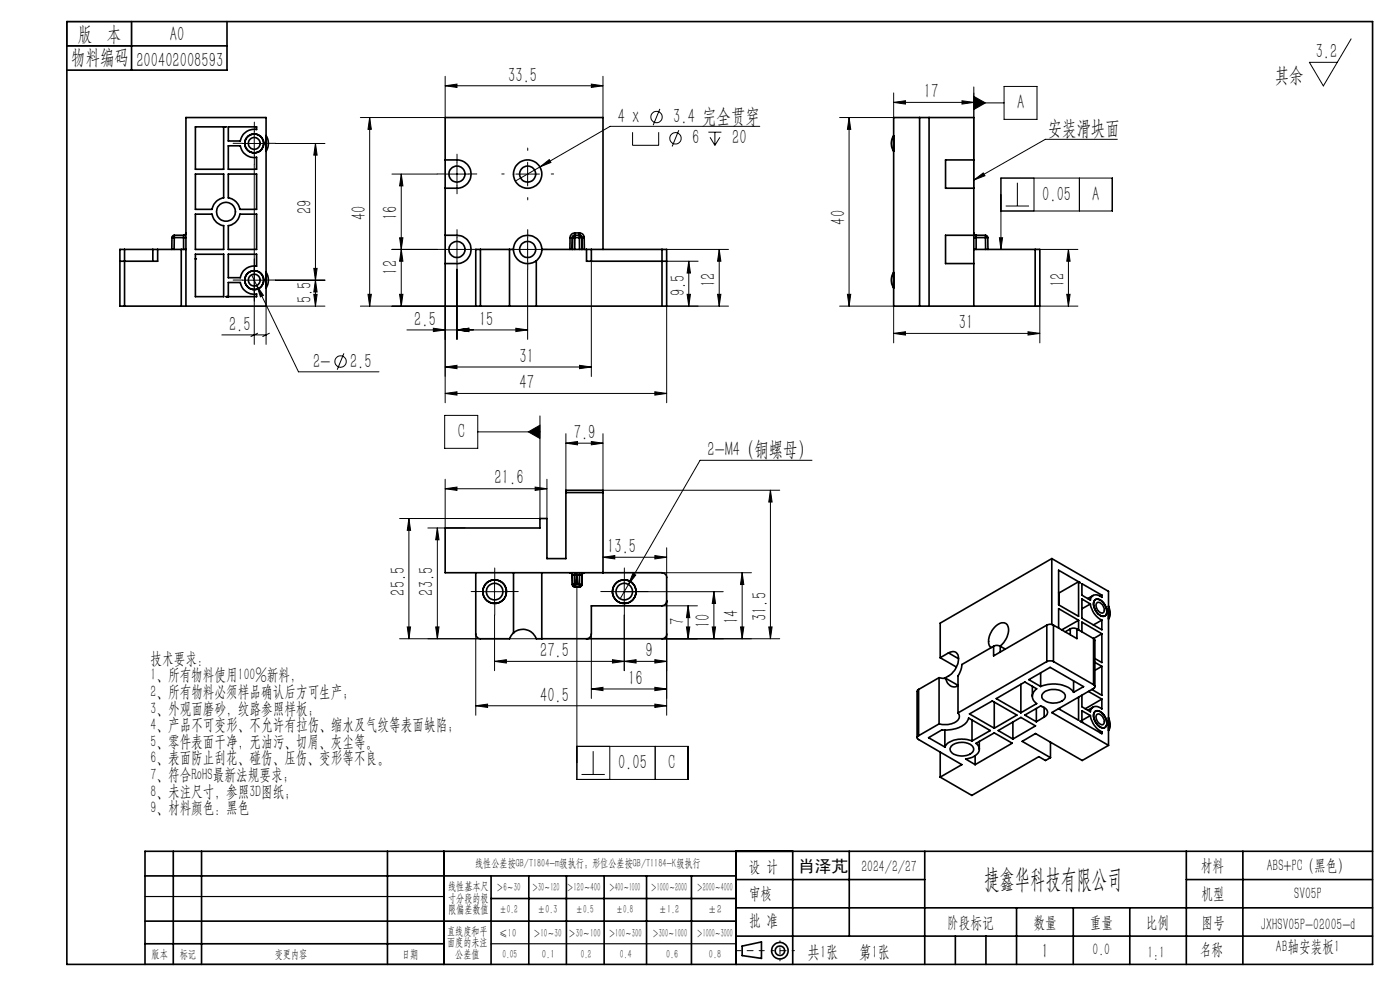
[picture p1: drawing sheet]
<svg xmlns="http://www.w3.org/2000/svg" width="297mm" height="210mm" viewBox="0 0 297 210" stroke-linecap="round" stroke-linejoin="round" font-family="sans-serif">
<g fill="none" stroke="#000" stroke-width=".21">
<path d="M94.4 18.2l2.5-.4v.7zM94.4 16.2v8.7h-18M94.4 18.2h33.5M125.4 17.8l2.5 .4-2.5 .3zM127.9 16.2v8.7M189.6 19.7v5.2h-11.5M206.6 18.4v21.5M213 18.3h7v7h-7zM286.6 8.2l-5.9 10-2.9-5h5.9M51.4 30.4h5M53.9 27.9v5M53.9 34.9v38.2"/>
<path d="M58.4 30.4h10.5M66.9 30.4v34.5M66.9 30.4l.4 2.5h-.7zM78.4 24.9v40M78.4 24.9l.4 2.5h-.7zM83.1 36.9h9.6M85.1 36.9v28M85.1 36.9l.4 2.5h-.7zM94.4 36.9h5M96.9 34.4v5M109.4 36.9h5M111.9 34.4v5"/>
<path d="M114.5 35.4l2-1.5 .4 .6zM114.5 35.4l-5.2 3M134.2 28v2.8h5.5v-2.8M140 23.1l-1.4 3.5M144 27.6l-1.4 3.5M150.3 28h2.7M150.6 29.1l1.1 1.7M151.7 28v2.8M152.7 29.1l-1 1.7M161.2 26.8h-31.8l-14.9 8.6M180.1 24.9l.4 2.5h-.7zM180.1 24.9v40"/>
<path d="M189.6 21.7l2.5-.3v.7zM189.6 21.7h17M204.1 21.4l2.5 .3-2.5 .4zM206.6 38.2l2-1.5 .4 .6zM206.6 20.5l2.5 1.3-2.5 1.4zM206.6 21.8h6.4M215.8 38.8v4.9M219.4 37.8v7M229 37.8v7M237 29.6h-15.2l-15.2 8.6M51.4 59.4h5M53.4 58.3l9.9 20.6h17.1"/>
<path d="M58.4 59.4h10.5M66.6 56.9h.7l-.4 2.5zM66.9 59.4l.4 2.5h-.7zM83.1 52.9h9.6M84.8 50.4h.7l-.4 2.5zM85.1 52.9l.4 2.5h-.7zM94.4 52.9h5M96.9 50.4v5M96.9 57.1v14.9M109.4 52.9h5M111.9 50.4v5M111.9 57.1v14.9"/>
<path d="M125.4 55.4v24.5M141.4 52.9h13.2M141.4 55.4h6.7M146.1 55.4v9.5M146.1 55.4l.4 2.5h-.7zM152.6 52.9l.3 2.5h-.7zM152.6 52.9v12M212 50.4h.7l-.4 2.5zM212.3 44.8h23.7v-7h-23.7v15.1M213.4 43.7h4.9M219.6 52.9h9.1M226.7 52.9v12"/>
<path d="M226.7 52.9l.3 2.5h-.7zM47.1 71h9.3M54.5 60.6l1.4 2-.7 .4zM54.6 70.7l-1.4 .7M57.1 70.7l-1.4 .7M66.6 62.4h.7l-.4 2.5zM68.9 64.9h-12.5v8.2M73 75l-1.5 3.4M76.4 64.9h18v20.5M78.1 62.4h.7l-.4 2.5zM84.8 62.4h.7l-.4 2.5zM86.3 70h25.6"/>
<path d="M91.9 69.6l2.5 .4-2.5 .3zM94.4 77.8l2.5-.3v.7zM94.4 77.8h31M96.9 70l2.5-.4v.7zM109.4 69.6l2.5 .4-2.5 .3zM122.9 77.5l2.5 .3-2.5 .4zM145.8 62.4h.7l-.4 2.5zM152.2 62.4h.7l-.3 2.5zM154.6 64.9h-13.2v20.5M178.1 64.9h11.5v7.8M179.8 62.4h.7l-.4 2.5zM189.6 70.7l2.5-.3v.7z"/>
<path d="M189.6 70.7h31M218.1 70.4l2.5 .3-2.5 .4zM219.6 64.9h9.1M220.6 64.9v7.8M226.3 62.4h.7l-.3 2.5zM94.3 88.1h7.1v7h-7.1zM94.4 83.5l2.5-.4v.7zM94.4 83.5h47M101.4 91.6h13.1M112.1 91.6l2.4-1.4v2.8zM114.5 88.2v21.8h-29.7M120.1 94l2.4-.3v.7z"/>
<path d="M120.1 92v12.5M120.1 94h7.8M125.4 93.7l2.5 .3-2.5 .4zM127.9 92v12.5M138.9 83.1l2.5 .4-2.5 .3zM172.3 97.6h-23.8l-16.9 29.4M86.7 110v25.5M86.7 110l.4 2.5h-.7zM90.8 112h7.8M92.8 112v23.5M92.8 112l.3 2.5h-.7zM94.4 103.7l2.5-.4v.7z"/>
<path d="M94.4 101.7v10.3M94.4 103.7h21.6M113.5 103.3l2.5 .4-2.5 .3zM116 101.7v8.3M127.9 118.2l2.5-.3v.7zM127.9 118.2h13.5M127.9 104h37.5M138.9 117.9l2.5 .3-2.5 .4zM141.4 116.2v6.3M163.4 104l.4 2.5h-.7zM163.4 104v31.5M84.8 135.5h30.1"/>
<path d="M86.4 133h.7l-.4 2.5zM92.4 133h.7l-.3 2.5zM100.9 134.5v17.2M102.4 125.5h5M104.9 130.5v11.8M104.9 123v5M122.4 121.5l.3 2.5h-.7zM122.4 121.5v43.8h23.6v-7h-23.6M125.4 134.5v13.7M129.9 139.9l2.5 .4-2.5 .3zM132.4 123v5M132.4 130.5v11.8"/>
<path d="M134.3 121.6l.6 .4-1.6 2zM138.9 139.9l2.5 .4-2.5 .3zM140.4 135.5h25M140.4 128.5h7.6M140.4 121.5h19M141.4 134.5v17.2M145.6 133h.7l-.3 2.5zM146 128.5v7M146 128.5l.3 2.5h-.7zM151.1 133h.7l-.4 2.5zM151.4 125.5v10M151.4 125.5l.4 2.5h-.7z"/>
<path d="M153.4 125.5h-23.5M157.1 133h.7l-.4 2.5zM157.4 121.5l.4 2.5h-.7zM157.4 121.5v14M163.1 133h.7l-.4 2.5zM100.9 149.7l2.5-.3v.7zM100.9 149.7h40.5M104.9 140.3l2.5-.4v.7zM125.4 146.1l2.5-.3v.7zM125.4 146.1h16M125.8 159.3v5M129.4 158.3v7"/>
<path d="M132.4 140.3l2.5-.4v.7zM138.9 149.4l2.5 .3-2.5 .4zM138.9 145.8l2.5 .3-2.5 .4zM139 158.3v7M141.4 140.3h-36.5M123.4 164.3h4.9"/>
<circle cx="139.3" cy="24.8" r="1.21"/>
<circle cx="143.3" cy="29.3" r="1.21"/>
<circle cx="72.2" cy="76.7" r="1.21"/>
</g>
<g fill="none" stroke="#000" stroke-width=".35">
<path d="M14.2 4.6h277v200h-277zM14.2 9.7h34M27.9 4.6v10.3M48.2 4.6v10.3h-34M39.4 24.9h17v40h-17zM41.5 36.9h5.9v5.1a2.96 2.96 0 0 0-2.4 2.4h-3.5zM47.4 26.9v9h-5.9v-9h6.4M48.4 30.9h2.6a2.99 2.99 0 0 0 3.4 2.5v2.5h-6zM48.4 26.9h6v.6a2.99 2.99 0 0 0-3.4 2.4h-2.6zM48.4 36.9h6v7.5h-3.5a2.96 2.96 0 0 0-2.5-2.4zM56.4 28.8a3 3 0 0 1 0 3.3M94.4 33.9h2.5a3 3 0 0 1 3 3 3 3 0 0 1-3 3h-2.5"/>
<path d="M189.6 28.8a3 3 0 0 0 0 3.3M195.1 24.9v40M197.1 24.9v40M206.6 33.9v6M206.6 33.9v-9h-17v40h30M206.6 33.9h-6v6h6M206.6 39.9v10M26.4 52.9h-1v12h1M26.4 52.9h6M26.4 52.9v12M32.4 52.9h1M32.4 52.9v2.5"/>
<path d="M33.4 52.9v2.5h-8M33.4 52.9h5.1M36.5 50.4h.5M36.5 50.4l-.1 2.5M37 49.9v.5M37 49.9l-.4 .2-.1 .3M37 50.4h1.9M37 49.9h1.9M37 50.4l-.1 2.5M38.5 52.9h.9M38.5 52.9v12M38.9 50.4h.5"/>
<path d="M38.9 49.9v.5M38.9 50.4v2.5M39.4 49.4l-.2 .4-.3 .1M41.5 54.9h.1M41.5 45.4h3.5a2.96 2.96 0 0 0 2.4 2.5v5h-5.9zM41.5 53.9h5.9v9h-5.9zM48.4 47.9a2.96 2.96 0 0 0 2.5-2.5h3.5v7.5h-6zM48.4 53.9h6v2.6a2.99 2.99 0 0 0-3.4 2.4h-2.6zM56.4 57.8a3 3 0 0 1 0 3.3M94.4 49.9h2.5a3 3 0 0 1 3 3 3 3 0 0 1-3 3h-2.5M101.9 52.9h-1v12M101.9 52.9h6.2"/>
<path d="M101.9 52.9v12M108.1 52.9h.8M108.1 52.9v12M108.9 52.9a3 3 0 0 0 1.7 2.7 3 3 0 0 0 3.2-.3M108.9 52.9a3 3 0 0 1 3-3 3 3 0 0 1 3 3M113.8 55.3v9.6M114.9 52.9a3.1 3.1 0 0 1-1.1 2.4M114.9 52.9h9.5M120.9 50.4h.5M120.9 50.4v2.5M121.4 50.4h.1M121.4 50.4v2.5"/>
<path d="M121.5 50.4h.5M121.5 50.4l-.1 2.5M121.9 49.4v.5M121.9 49.4a1.03 1.03 0 0 0-1 1M121.9 49.9h1M121.9 49.4h1M122 49.9v.5M122 49.9l-.4 .2-.1 .3M122 50.4l-.1 2.5M122 50.4h.9M122.9 50.4h.5M122.9 50.4v-.4a.37 .37 0 0 1 .5 .4"/>
<path d="M122.9 50.4v2.5M122.9 49.9l.4 .2 .1 .3M122.9 49.4v.5M122.9 49.4a.96 .96 0 0 1 1 1M123.4 50.4h.1M123.4 50.4v2.5M123.4 50.4h.5M123.4 50.4l.1 2.5M123.9 50.4l.1 2.5M124.4 52.9v2.5h17M124.4 52.9h1M125.4 52.9h15"/>
<path d="M125.4 52.9v2.5M127.9 52.9v-28h-33.5v40h6.5M140.4 52.9h1v12h-1M140.4 52.9v12M189.6 57.8a3 3 0 0 0 0 3.3M206.6 49.9v6M206.6 50.4h.5M206.6 49.4l.2 .4 .3 .1M206.6 52.9h13M206.6 49.9h-6v6h6M206.6 55.9v9M207.1 49.9v.5"/>
<path d="M207.1 50.4h2M207.1 49.9h2M207.1 50.4v2.5M209.1 50.4h.4M209.1 49.9v.5M209.1 49.9l.3 .2 .1 .3M209.1 50.4v2.5M209.5 50.4l.1 2.5M219.6 52.9h1v12h-1M219.6 52.9v12M26.4 64.9h12.1M38.5 64.9h.9"/>
<path d="M47.9 62.9h6.5v-.5a2.99 2.99 0 0 1-3.4-2.5h-2.6v3M100.9 64.9h1M101.9 64.9h6.2M108.1 64.9h5.7M113.8 64.9h26.6M120.1 104.5v14h-4.1v-8.5h-1.5v2h-20.1v9.5h46a1.02 1.02 0 0 1 1 1v12a.96 .96 0 0 1-1 1h-25.5M120.1 104.5v-.5h7.8v.5M120.1 104.5h7.8M127.9 104.5v17M223.1 118.5l12.1 6.9v32.7M223.1 118.5v14M223.1 118.5l-23.6 13.7v7.3"/>
<path d="M100.9 121.5v13a.96 .96 0 0 0 1 1h6.2l.8-1.2M108.9 134.3a2.99 2.99 0 0 1 4.9 1.2h1.1M108.9 121.5v12.8M114.9 121.5v14M121.4 122l-.1-.3-.4-.2 .4 .1 .1 .4M121.4 122h.1M121.4 122v2M121.4 122h.5M121.4 124l.2 .4 .3 .1M121.4 122l.1 2M121.5 124h.5M121.5 124l.1 .3 .4 .2"/>
<path d="M121.5 124h-.1M121.9 121.5v.5M121.9 122h1M121.9 122l.1 2M121.9 124.5h1M122 124v.5M122 124h.9M122 124.5h-.1M122.9 124h.5M122.9 124v.5M122.9 124.5h.1M122.9 121.5v.5"/>
<path d="M122.9 122h.5M122.9 122v2M123.4 124l-.1 .3-.4 .2M123.4 124h.1M123.4 122l.2-.4 .3-.1-.3 .1-.1 .4M123.4 124l-.2 .4-.3 .1M123.4 122h.1M123.5 122l-.1 2M141.4 127.5a1.02 1.02 0 0 1-1 1h-15v6a1.02 1.02 0 0 1-1 1M199.5 139.5l3.4 2M201.2 138.5a1.33 1.33 0 0 1 1.6-.1 1.33 1.33 0 0 1 .5 1.5 4.6 4.6 0 0 1-2.1 3.5l-.9 .5M201.2 138.5l-1.7 1"/>
<path d="M201.2 138.5l2.1 1.2M210.8 137.1l-6.8 3.9-.2 1.2-.6 1.2v7.8M210.8 137.1l.5-.2 .9 .2M212.2 137a4 4 0 0 0 1.5-4.5l-.1-.1a1.85 1.85 0 0 0-2.7 .7 3.7 3.7 0 0 0-.9 4l.3 .3M212.2 137.1l1.1 .6M212.2 137.1v1.2M222.1 132.6l.5-.2 .9 .2M222.1 132.6v7.7M222.1 132.6l-11.3 6.5v-2M223.5 132.6v7.7M223.5 132.6l5 2.9v-2.1M224.6 121l4.6 2.6-.4-.2v7.3l-4.2-2.4z"/>
<path d="M224.6 125.8h.1M224.6 125.8v2.5M227 133.4l.6-.2 .9 .2M227 133.4l-1 .6M227 133.4v1.2M228.5 133.4l3.5 2.1M228.8 131.6v2M228.8 131.6l-4.2-2.5v4.1M228.8 131.6l-3.5 2M228.8 123.4l-4.2 2.4M229.5 123.8l4.3 2.5v.4a1.34 1.34 0 0 0-1.5-.5 1.34 1.34 0 0 0-1 1.1l-1.8-1zM229.5 134v-2l4.3 2.4"/>
<path d="M231.3 128.1a4.5 4.5 0 0 0 2.5 3.4M231.3 128.1l-1.8-1v4.1l4.3 2.4v-2.1M231.3 128.1l-1.8 1M231.9 126.3l-1.1 .7M232 135.5l.3 .3v9.9M232 135.5v9.7M232.3 127.3a1.63 1.63 0 0 1 2.1 1.1l.4 1a.95 .95 0 0 1-.3 1.2 .95 .95 0 0 1-1.3-.2 2.52 2.52 0 0 1-.9-3.1zM232.7 127.9a1.34 1.34 0 0 1 1.6 1.4 .65 .65 0 0 1-.5 .8 .65 .65 0 0 1-.8-.5l-.5-1.1zM233.8 134.4v6.1l-1.5-.8M233.8 134.4l-1.8 1.1M233.8 131.5l-1.8 1.1M233.8 126.3l-.4 .2"/>
<path d="M235.2 128.6l.3 1.2a1.89 1.89 0 0 1-.3 1.5M194.9 156.1a.42 .42 0 0 0-.3 .4 .42 .42 0 0 0 .3 .4l9.1 5.3-4.5 2.6M194.9 146.3l-.3 .4v9.8M194.9 146.3v9.8M199.2 143.7l1.5 .2M199.2 153.6l-4.3 2.5M199.2 143.7v9.9M199.2 143.7l-4.3 2.6M199.5 159.5v5.3M200.4 154.9v3.6M200.7 143.9l2.5 1.5a1.61 1.61 0 0 1-1.7 .1 1.61 1.61 0 0 1-.8-1.6zM201.8 158.3a3.4 3.4 0 0 1 4.6 .2 1.27 1.27 0 0 1-1.2 1.7 3.2 3.2 0 0 1-3.6-1l-.1-.4z"/>
<path d="M203.2 151.2a1.38 1.38 0 0 1-1 2.2l-1.2 .3-1.8-.1M205.7 151.4l4.8-2.7 5.2 3-4.8 2.8zM206.2 157.2a5.2 5.2 0 0 0-5.5 .8l-.3 .5M206.2 157.2l3.9-2.2-4.6-2.7a4.4 4.4 0 0 1-4.3 2.5h-1.4l-2.8 1.7 3.4 2M206.2 152.7v4.5M207 157.7l3.9-2.2 3.8 2.1-7.8 4.6-2-1.2a2.91 2.91 0 0 0 2.9-2 1.62 1.62 0 0 0-.8-1.3zM207.8 157.3v1.6M210.9 148.9v5.6M211.3 148.2l6.1-3.5 2.5 1.4a1.8 1.8 0 0 0 0 3.2l-3.3 1.9zM211.8 155l4.8-2.8 3.1 1.8-4.8 2.8zM214.9 153.2v3.6M216.6 145.2v6"/>
<path d="M219 145.6v2.1M219.9 150.3v2.8M220.8 145.6a6.4 6.4 0 0 1 6.8 1.1l.2 .2M220.8 145.6l-2.5-1.4 4.5-2.6 7.1 4.1-2.1 1.2M220.8 142.7v2.9M221.3 147.1a3.4 3.4 0 0 1 4.6 .2 1.32 1.32 0 0 1-1.2 1.7 3 3 0 0 1-3.7-1.1v-.4zM221.5 152.1a1.16 1.16 0 0 0 .7-1.3 1.16 1.16 0 0 0-1.1-.9l-.3-.2-3.4 2 2.5 1.4M221.5 152.1l-1.6 1M221.5 150.1v2M222.1 140.3l.4-.1 1 .1M222.1 140.3l-18.9 10.9M222.8 157.4v3.3"/>
<path d="M223.5 140.3l8.5 4.9M224.6 150.3h.1M224.6 150.3v.1M227.8 144.5v2.4M228.8 147.9v4.9l-4.2-2.5M229.5 147.5v2.4l1.8 1.1a1.34 1.34 0 0 1 1-1.2 1.34 1.34 0 0 1 1.5 .6v-2.1M229.5 153.2h.1M229.5 153.2l-.3-.2 4.6 2.6v-.4M230.9 146.7l2.9 1.6M231.3 151.8a4.5 4.5 0 0 0 2.5 3.4M231.3 151.8l-1.8-1v2.4M231.3 151.8l-1.8 1"/>
<path d="M231.9 150l-1.1 .7M232 145.2a.43 .43 0 0 1 .3 .4 .43 .43 0 0 1-.3 .4l-8.9 5.2 12.1 6.9M232.3 150.9a1.62 1.62 0 0 1 2.1 1.2l.3 .8a1.02 1.02 0 0 1-.3 1.4 1.02 1.02 0 0 1-1.4-.4 2.45 2.45 0 0 1-.7-3zM232.3 140.5l1.5 .8M232.7 151.6a1.15 1.15 0 0 1 1.5 1 .66 .66 0 0 1-.1 1 .66 .66 0 0 1-1-.2l-.5-.9-.1-.6zM233.8 141.3v6.2l-2.2-1.2M233.8 155.2l-.4 .2M233.8 148.3l-3.6 2M233.8 141.3l-1.5 .9M235.2 152.3l.3 1.2a1.86 1.86 0 0 1-.3 1.5M235.2 158.1l-5.6 3.2-9.9-5.7-2.8 1.7 5.9 3.4M206.9 160.3v1.9"/>
<path d="M222.8 160.7l-1 .6-1.4-.8-14.2 8.2-6.7-3.9M30.8 195.4h125.4M30.8 185.8h125.4M36.8 180.6v24M42.8 180.6v24M82.2 180.6v24M94.2 180.6v24M104.2 185.8v18.8M104.2 190.6h52M112.2 185.8v18.8M120.2 185.8v18.8M128.2 185.8v18.8"/>
<path d="M137.2 185.8v18.8M146.7 185.8v18.8M156.2 180.6v24M156.2 186.6h40M156.2 198.6h135M156.2 192.6h135M168.2 180.6v24M180.2 180.6v18M196.2 180.6v24M202.7 198.6v6M209.2 198.6v6M215.7 192.6v12"/>
<path d="M227.7 192.6v12M239.7 192.6v12M251.7 186.6h39.5M251.7 180.6v24M263.7 180.6v24M291.2 180.6h-260.4v24M30.8 200.2h63.4M157.4 200.7l4.1-.9v3.5l-4.1-.6z"/>
<circle cx="53.9" cy="30.4" r="1.24"/>
<circle cx="53.9" cy="30.4" r="2.01"/>
<circle cx="96.9" cy="36.9" r="1.7"/>
<circle cx="111.9" cy="36.9" r="1.7"/>
<circle cx="111.9" cy="36.9" r="2.99"/>
<circle cx="47.9" cy="44.9" r="2.01"/>
<circle cx="53.9" cy="59.4" r="1.24"/>
<circle cx="53.9" cy="59.4" r="2.01"/>
<circle cx="96.9" cy="52.9" r="1.69"/>
<circle cx="111.9" cy="52.9" r="1.69"/>
<circle cx="104.9" cy="125.5" r="2.5"/>
<circle cx="104.9" cy="125.5" r="1.75"/>
<circle cx="132.4" cy="125.5" r="1.76"/>
<circle cx="132.4" cy="125.5" r="2.5"/>
<circle cx="165.5" cy="201.7" r="1.74"/>
<circle cx="165.5" cy="201.7" r="1"/>
</g>
<g fill="none" stroke="#000" stroke-width=".21" stroke-dasharray="15.2 1.3 1.3 1.3">
<path d="M51.5 30.4h-2M54 27.9v-2M54 32.9v2M56.5 30.4h2M94.5 36.9h-1.7M97 34.4v-1.7M97 39.4v1.7M99.5 36.9h1.7M107 36.9h-.5M112 31.9v-.5M117 36.9h.5M51.5 59.4h-2"/>
<path d="M54 56.9v-2M56.5 59.4h2M94.5 52.9h-1.7M97 50.4v-1.7M97 55.4v1.7M99.5 52.9h1.7M109.5 52.9h-1.7M112 50.4v-1.7M112 55.4v1.7M112 41.9v.5M114.5 52.9h1.7M54 61.9v2"/>
<path d="M102.5 125.5h-2.5M105 123v-2.5M105 128v2.5M107.5 125.5h2.5M130 125.5h-2.5M132.5 123v-2.5M132.5 128v2.5M135 125.5h2.5"/>
</g>
<path d="M162.1 201.7h-6" fill="none" stroke="#000" stroke-width=".21" stroke-dasharray="15.2 1.3 1.3 1.3" stroke-dashoffset="14.1"/>
<path d="M168.5 201.7h-4.8" fill="none" stroke="#000" stroke-width=".21" stroke-dasharray="15.2 1.3 1.3 1.3" stroke-dashoffset="14.7"/>
<path d="M165.5 199.6v4.2" fill="none" stroke="#000" stroke-width=".21" stroke-dasharray="15.2 1.3 1.3 1.3" stroke-dashoffset="15"/>
<path d="M14.2 4.6h13.7v5.1h-13.7zM30.8 190.2h63.4M30.8 204.6h63.4M104.2 200.2h52" fill="none" stroke="#000" stroke-width=".25"/>
<g fill="#000">
<path d="M114.5 35.4l2.4-.9-.4-.6zM94.4 18.2l2.5-.4v.7zM125.4 17.8l2.5 .4-2.5 .3zM94.4 83.5l2.5-.4v.7zM138.9 83.1l2.5 .4-2.5 .3zM134.3 121.6l-1 2.4 1.6-2zM120.1 94l2.4-.3v.7zM125.4 93.7l2.5 .3-2.5 .4zM54.5 60.6l.7 2.4 .7-.4z"/>
<path d="M84.8 50.4h.7l-.4 2.5zM85.1 36.9l.4 2.5h-.7zM78.1 62.4h.7l-.4 2.5zM78.4 24.9l.4 2.5h-.7zM84.8 62.4h.7l-.4 2.5zM85.1 52.9l.4 2.5h-.7zM152.2 62.4h.7l-.3 2.5zM152.6 52.9l.3 2.5h-.7zM92.4 133h.7l-.3 2.5zM92.8 112l.3 2.5h-.7zM179.8 62.4h.7l-.4 2.5zM180.1 24.9l.4 2.5h-.7z"/>
<path d="M146.1 55.4l.4 2.5h-.7zM145.8 62.4h.7l-.4 2.5zM86.7 110l.4 2.5h-.7zM86.4 133h.7l-.4 2.5zM146 128.5l.3 2.5h-.7zM145.6 133h.7l-.3 2.5zM151.4 125.5l.4 2.5h-.7zM151.1 133h.7l-.4 2.5zM226.7 52.9l.3 2.5h-.7zM226.3 62.4h.7l-.3 2.5zM66.9 30.4l.4 2.5h-.7zM66.6 56.9h.7l-.4 2.5zM66.9 59.4l.4 2.5h-.7zM66.6 62.4h.7l-.4 2.5z"/>
<path d="M109.4 69.6l2.5 .4-2.5 .3zM96.9 70l2.5-.4v.7zM96.9 70l2.5-.4v.7zM91.9 69.6l2.5 .4-2.5 .3zM122.9 77.5l2.5 .3-2.5 .4zM94.4 77.8l2.5-.3v.7zM129.9 139.9l2.5 .4-2.5 .3zM104.9 140.3l2.5-.4v.7zM113.5 103.3l2.5 .4-2.5 .3zM94.4 103.7l2.5-.4v.7zM138.9 149.4l2.5 .3-2.5 .4zM100.9 149.7l2.5-.3v.7zM138.9 117.9l2.5 .3-2.5 .4zM127.9 118.2l2.5-.3v.7zM218.1 70.4l2.5 .3-2.5 .4zM189.6 70.7l2.5-.3v.7zM204.1 21.4l2.5 .3-2.5 .4zM189.6 21.7l2.5-.3v.7z"/>
<path d="M122.4 121.5l.3 2.5h-.7zM112.1 91.6l2.4 1.4v-2.8zM206.6 38.2l2-1.5 .4 .6zM212 50.4h.7l-.4 2.5zM206.6 20.5l2.5 1.3-2.5 1.4z"/>
<path d="M157.1 133h.7l-.4 2.5zM157.4 121.5l.4 2.5h-.7z"/>
<path d="M163.1 133h.7l-.4 2.5zM163.4 104l.4 2.5h-.7z"/>
<path d="M138.9 139.9l2.5 .4-2.5 .3zM132.4 140.3l2.5-.4v.7zM138.9 145.8l2.5 .3-2.5 .4zM125.4 146.1l2.5-.3v.7z"/>
</g>
<text font-size="5.6" x="208.8" y="188.3">捷鑫华科技有限公司</text>
<g font-size="4.4">
<text x="16.5" y="8.6">版 本</text>
<text x="36.1" y="8.6">A0</text>
<text x="15.1" y="13.7">物料编码</text>
<text x="28.9" y="14.2">200402008593</text>
<text x="107.8" y="17.3">33.5</text>
<text x="270.4" y="17.3">其余</text>
<text x="279.1" y="12.3">3.2</text>
<text x="196" y="20.8">17</text>
<text x="215.8" y="23.1">A</text>
<text x="131.1" y="26.1">4 x</text>
<text x="142.8" y="26.1">3.4 完全贯穿</text>
<text x="222.3" y="28.6">安装滑块面</text>
<text x="146.9" y="30.6">6</text>
<text x="155.3" y="30.6">20</text>
<text x="66.1" y="45.4" transform="rotate(-90 66.1 45.4)">29</text>
<text x="77.6" y="46.7" transform="rotate(-90 77.6 46.7)">40</text>
<text x="84.3" y="46.7" transform="rotate(-90 84.3 46.7)">16</text>
<text x="179.3" y="47.7" transform="rotate(-90 179.3 47.7)">40</text>
<text x="221.1" y="42.5">0.05</text>
<text x="231.7" y="42.5">A</text>
<text x="84.3" y="58.2" transform="rotate(-90 84.3 58.2)">12</text>
<text x="66.1" y="64.4" transform="rotate(-90 66.1 64.4)">5.5</text>
<text x="145.3" y="62.8" transform="rotate(-90 145.3 62.8)">9.5</text>
<text x="151.7" y="60.9" transform="rotate(-90 151.7 60.9)">12</text>
<text x="225.8" y="60.9" transform="rotate(-90 225.8 60.9)">12</text>
<text x="48.6" y="70.2">2.5</text>
<text x="87.9" y="69.1">2.5</text>
<text x="101.6" y="69.1">15</text>
<text x="203.4" y="69.8">31</text>
<text x="66.5" y="78">2-</text>
<text x="74.3" y="78">2.5</text>
<text x="110.2" y="77">31</text>
<text x="110.2" y="82.6">47</text>
<text x="97.1" y="92.9">C</text>
<text x="121.7" y="93.1">7.9</text>
<text x="150.1" y="96.8">2-M4（铜螺母）</text>
<text x="104.9" y="102.8">21.6</text>
<text x="128.8" y="117.3">13.5</text>
<text x="85.9" y="126.4" transform="rotate(-90 85.9 126.4)">25.5</text>
<text x="91.9" y="126.4" transform="rotate(-90 91.9 126.4)">23.5</text>
<text x="162.6" y="131.8" transform="rotate(-90 162.6 131.8)">31.5</text>
<text x="145.1" y="132.5" transform="rotate(-90 145.1 132.5)">7</text>
<text x="150.6" y="133.3" transform="rotate(-90 150.6 133.3)">10</text>
<text x="156.6" y="132.3" transform="rotate(-90 156.6 132.3)">14</text>
<text x="114.6" y="139.4">27.5</text>
<text x="136.9" y="139.4">9</text>
<text x="114.6" y="148.8">40.5</text>
<text x="133.3" y="145.3">16</text>
<text x="131.1" y="163.1">0.05</text>
<text x="141.7" y="163.1">C</text>
<text x="221" y="203.2">1</text>
</g>
<g font-size="3.8">
<text x="171.3" y="203.2">共1张</text>
<text x="182.3" y="203.2">第1张</text>
</g>
<g font-size="3.5">
<text x="32" y="140.8">技术要求：</text>
<text x="32" y="144.3">1、所有物料使用100%新料，</text>
<text x="32" y="147.8">2、所有物料必须样品确认后方可生产；</text>
<text x="32" y="151.4">3、外观面磨砂，纹路参照样板；</text>
<text x="32" y="154.9">4、产品不可变形、不允许有拉伤、缩水及气纹等表面缺陷；</text>
<text x="32" y="158.4">5、零件表面干净，无油污、切屑、灰尘等。</text>
<text x="32" y="162">6、表面防止刮花、碰伤、压伤、变形等不良。</text>
<text x="32" y="165.5">7、符合RoHS最新法规要求；</text>
<text x="32" y="169">8、未注尺寸，参照3D图纸；</text>
<text x="32" y="172.5">9、材料颜色：黑色</text>
<text x="158.9" y="184.9">设 计</text>
<text x="169.3" y="184.9">肖泽芃</text>
<text x="182.7" y="184.9">2024/2/27</text>
<text x="254.7" y="184.7">材料</text>
<text x="268.7" y="184.7">ABS+PC（黑色）</text>
<text x="158.9" y="190.8">审核</text>
<text x="254.9" y="190.7">机型</text>
<text x="274.6" y="190.8">SV05P</text>
<text x="158.9" y="196.5">批 准</text>
<text x="200.9" y="196.9">阶段标记</text>
<text x="219.3" y="196.9">数量</text>
<text x="231.2" y="196.9">重量</text>
<text x="243.1" y="196.9">比例</text>
<text x="254.9" y="196.9">图号</text>
<text x="267.5" y="197.3">JXHSV05P-02005-d</text>
<text x="231.8" y="202.5">0.0</text>
<text x="243.4" y="203.2">1:1</text>
<text x="254.5" y="202.5">名称</text>
<text x="270.7" y="201.8">AB轴安装板1</text>
</g>
<g font-size="2.5">
<text x="100.8" y="184">线性公差按GB/T1804-m级执行；形位公差按GB/T1184-K级执行</text>
<text x="95.1" y="188.8">线性基本尺</text>
<text x="95.1" y="191.3">寸分段的极</text>
<text x="105.3" y="189.1">＞6～30</text>
<text x="112.9" y="189.1">＞30～120</text>
<text x="120.2" y="188.9">＞120～400</text>
<text x="129.2" y="188.9">＞400～1000</text>
<text x="138.1" y="189.1">＞1000～2000</text>
<text x="147.8" y="189.1">＞2000～4000</text>
<text x="95.1" y="193.8">限偏差数值</text>
<text x="105.9" y="193.8">±0.2</text>
<text x="114.1" y="193.8">±0.3</text>
<text x="122.2" y="193.8">±0.5</text>
<text x="130.7" y="193.8">±0.8</text>
<text x="139.8" y="193.8">±1.2</text>
<text x="150.2" y="193.8">±2</text>
<text x="32.2" y="203.2">版本</text>
<text x="38.1" y="203.2">标记</text>
<text x="58.3" y="203.2">变更内容</text>
<text x="85.3" y="203.2">日期</text>
<text x="94.8" y="198.3">直线度和平</text>
<text x="94.8" y="200.7">面度的未注</text>
<text x="96.6" y="203.2">公差值</text>
<text x="105.9" y="198.7">≤10</text>
<text x="106.6" y="203.2">0.05</text>
<text x="113.2" y="198.7">＞10～30</text>
<text x="115" y="203.2">0.1</text>
<text x="120.6" y="198.7">＞30～100</text>
<text x="123.2" y="203.2">0.2</text>
<text x="129.1" y="198.7">＞100～300</text>
<text x="131.5" y="203.2">0.4</text>
<text x="138.4" y="198.7">＞300～1000</text>
<text x="141.3" y="203.2">0.6</text>
<text x="147.8" y="198.7">＞1000～3000</text>
<text x="150.4" y="203.2">0.8</text>
</g>
</svg>
